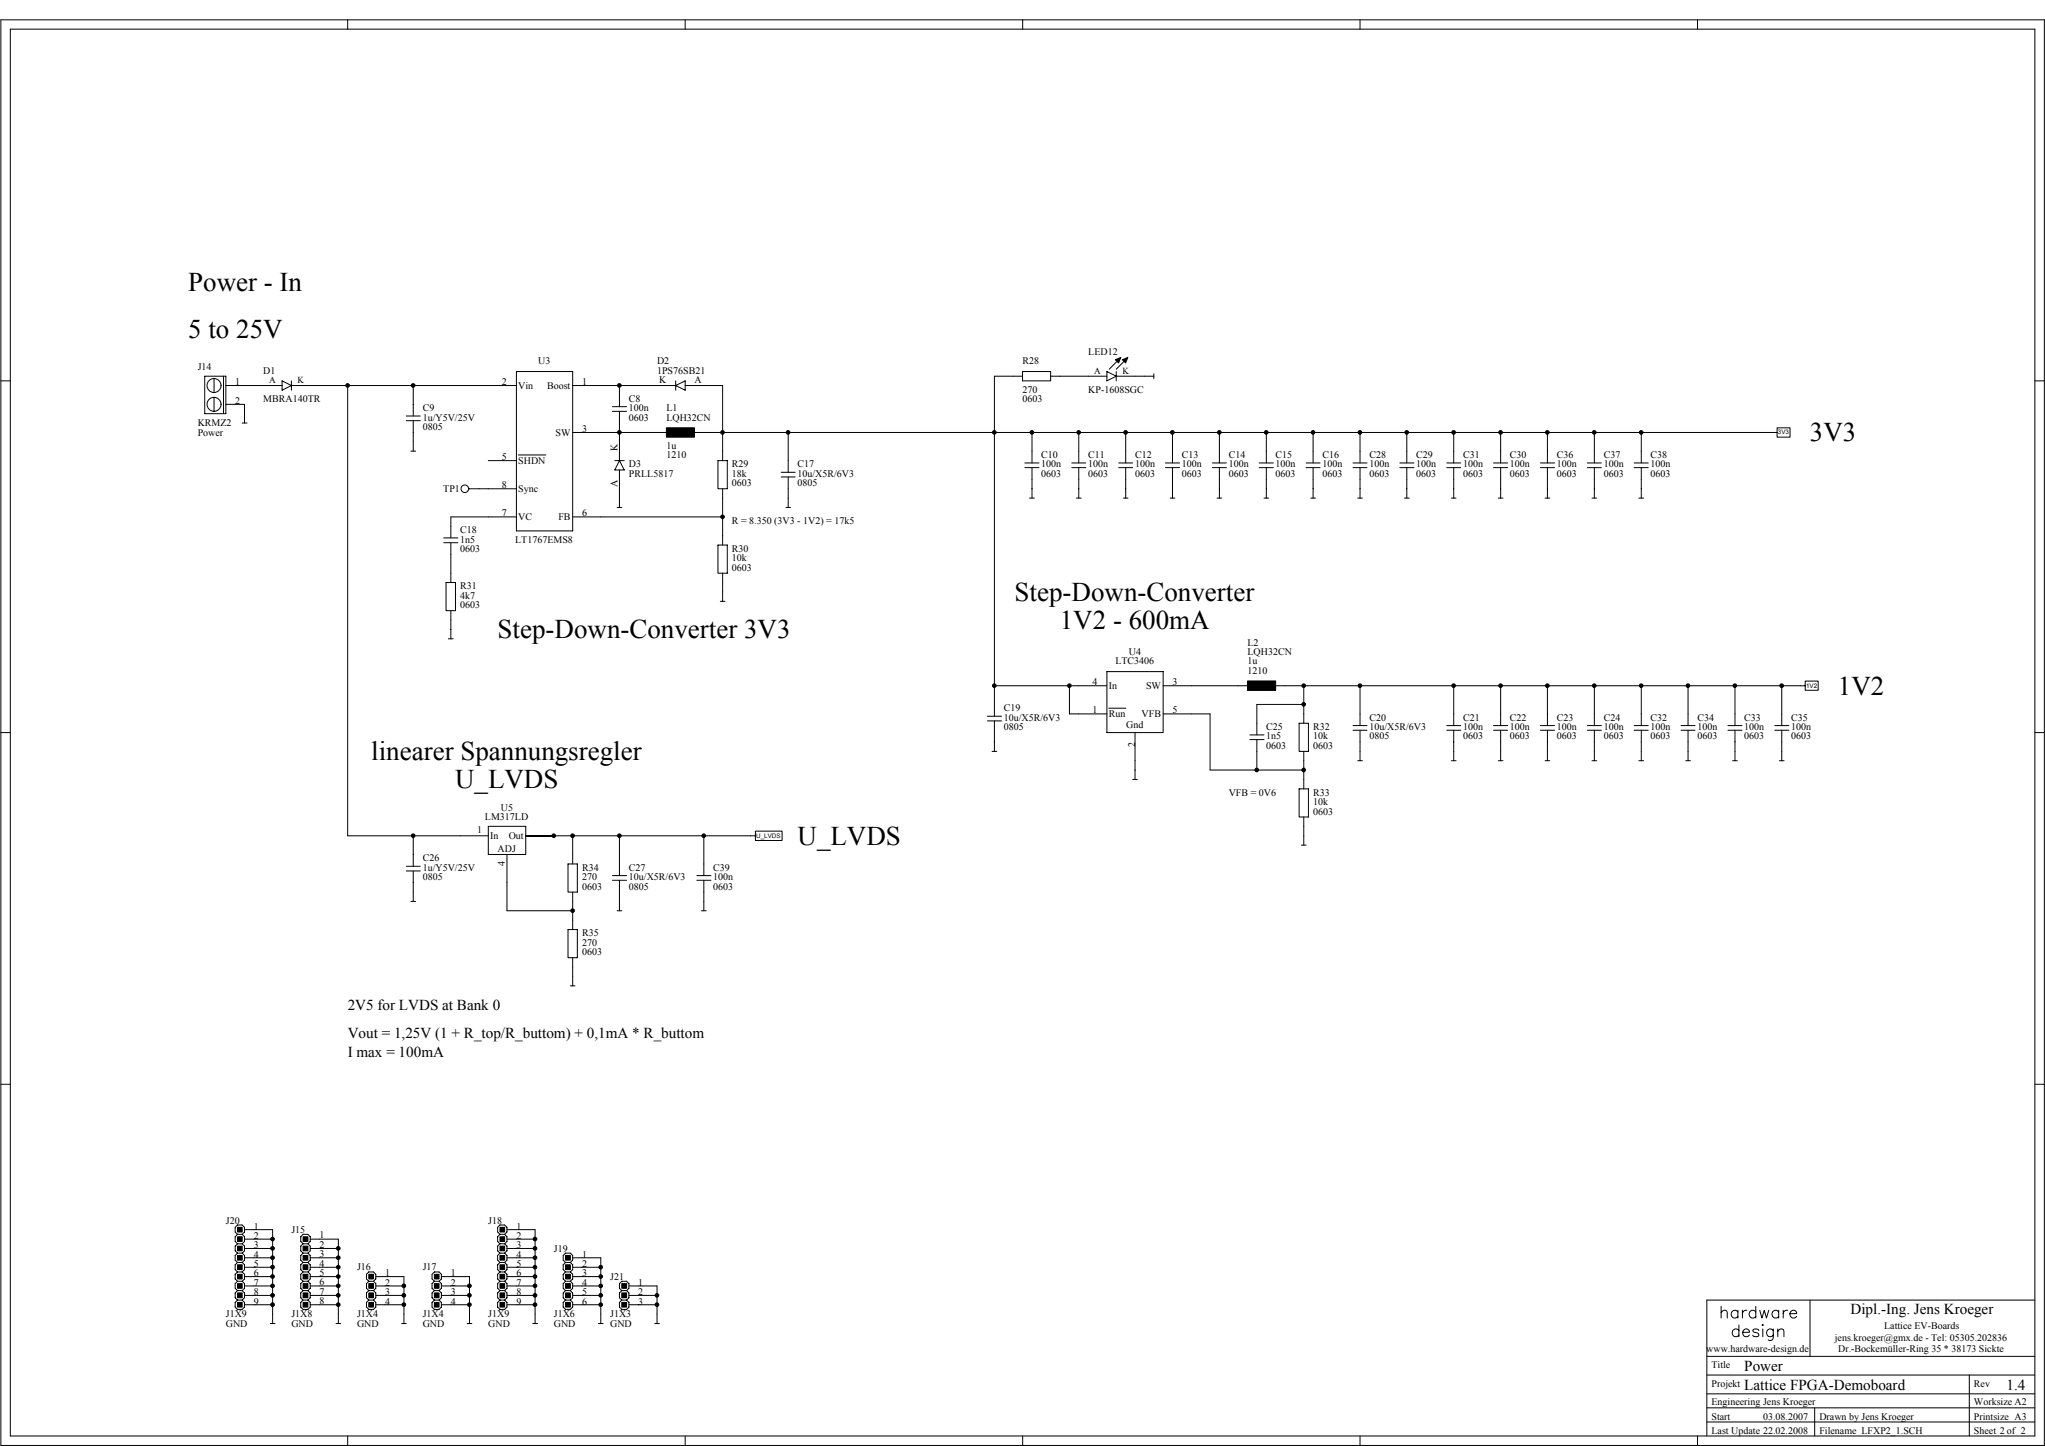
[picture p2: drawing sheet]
<svg xmlns="http://www.w3.org/2000/svg" width="297mm" height="210mm" viewBox="0 0 297 210" stroke-linecap="round" stroke-linejoin="round" font-family="sans-serif">
<g fill="none" stroke="#000" stroke-width=".15">
<path d="M.1 2.9h296.8v206.9h-296.8zM1.5 4.2h294.1v204.2h-294.1zM50.5 2.9v1.3M99.5 2.9v1.3M148.5 2.9v1.3M197.5 2.9v1.3M246.6 2.9v1.3M.1 55.3h1.4M29.7 54.6h3.1v5.4h-3.1zM31.1 54.9v2.1M31.1 57.7v2M32.5 54.6v5.4"/>
<path d="M32.8 58.7h2.7v2.7M32.8 56h8.2M41 55.3l1.3 .7-1.3 .6zM42.3 56h32.7M42.3 55.3v1.3M50.5 56v65.3h20.4M60 56v4.4M75 53.9h8.2v23.2h-8.2zM83.2 56h14.9M89 59.7h2M89 59h2M90 56v3"/>
<path d="M90 59.7v7.2M98.1 56l1.4-.7v1.3zM98.1 55.3v1.3M99.5 56h5.5v6.8h-4.1M148.5 53.9h4.1v1.4h-4.1zM148.5 54.6h-4.1v49.4M152.6 54.6h8.2M160.8 53.9l1.3 .7-1.3 .7zM162.1 54.6h5.5M162.1 53.9v1.4M162.4 52.3l-1.3 1.3M163.4 52.3l-1.3 1.3"/>
<path d="M167.6 54.3v.6M295.6 55.3h1.3M35.2 61.4h.7M59 61.1h2M59 60.4h2M59.7 65.5h.7M60 61.1v4.4M64.4 78.8h2.1M64.4 78.1h2.1M65.5 78.8v5.8M68.1 71h6.9M70.9 66.9h4.1"/>
<path d="M75 75h-9.5v3.1M75.3 66h4M83.2 62.8h13.6M83.2 75h21.8M89.3 66.9h1.4M89.6 73.7h.7M90 66.9l.7 1.3h-1.4zM90 68.2v5.5M104.3 79.1h1.3v4.1h-1.3zM104.3 66.9h1.3v4.1h-1.3zM105 71v8.1M113.5 69.2h2"/>
<path d="M113.5 68.6h2M114.1 73.7h.7M114.5 62.8h-9.5v4.1M114.5 62.8h35.4v4.4M114.5 62.8v5.8M114.5 69.2v4.5M148.9 67.9h2M148.9 67.2h2M149.5 72.3h.7M149.9 62.8h54.4M149.9 67.9v4.4M155.7 67.9h2"/>
<path d="M155.7 67.2h2M156.4 72.3h.6M156.7 62.8v4.4M156.7 67.9v4.4M162.5 67.9h2M162.5 67.2h2M163.2 72.3h.6M163.5 62.8v4.4M163.5 67.9v4.4M169.3 67.9h2M169.3 67.2h2M170 72.3h.6"/>
<path d="M170.3 62.8v4.4M170.3 67.9v4.4M176.1 67.9h2M176.1 67.2h2M176.8 72.3h.7M177.1 62.8v4.4M177.1 67.9v4.4M182.9 67.9h2.1M182.9 67.2h2.1M183.6 72.3h.7M183.9 62.8v4.4M183.9 67.9v4.4"/>
<path d="M189.7 67.9h2M189.7 67.2h2M190.4 72.3h.7M190.7 62.8v4.4M190.7 67.9v4.4M196.5 67.9h2.1M196.5 67.2h2.1M197.2 72.3h.7M197.5 62.8v4.4M197.5 67.9v4.4M203.3 67.9h2.1M203.3 67.2h2.1"/>
<path d="M204 72.3h.7M204.3 62.8h6.9v4.4M204.3 62.8v4.4M204.3 67.9v4.4M210.1 67.9h2.1M210.1 67.2h2.1M210.8 72.3h.7M211.2 62.8h6.8M211.2 67.9v4.4M216.9 67.9h2.1M216.9 67.2h2.1M217.6 72.3h.7"/>
<path d="M218 62.8h13.6v4.4M218 62.8v4.4M218 67.9v4.4M223.7 67.9h2.1M223.7 67.2h2.1M224.4 72.3h.7M224.8 62.8v4.4M224.8 67.9v4.4M230.6 67.9h2M230.6 67.2h2M231.2 72.3h.7M231.6 62.8h26.5"/>
<path d="M231.6 67.9v4.4M237.4 67.9h2M237.4 67.2h2M238 72.3h.7M238.4 62.8v4.4M238.4 67.9v4.4M258.1 62.1h1.9v1.4h-1.9zM64.8 84.6h1.4v4h-1.4zM65.1 92.7h.7M65.5 88.6v4.1M104.6 87.3h.7M105 83.2v4.1"/>
<path d="M144.4 99.5h16.4M155.3 99.5v4.1h5.5M160.8 97.5h8.1v8.8h-8.1zM168.9 99.5h12.3M185.3 99.5h76.9M189.4 99.5v5.5M197.5 99.5v5.8M211.2 99.5v5.8M218 99.5v5.8M224.8 99.5v5.8M231.6 99.5v5.8M238.4 99.5v5.8"/>
<path d="M245.2 99.5v5.8M252 99.5v5.8M258.8 99.5v5.8M262.2 98.9h1.9v1.3h-1.9zM.1 106.3h1.4M70.9 120h5.5v4h-5.5zM143.4 104.6h2.1M143.4 104h2.1M144.1 109.1h.7M144.4 104.6v4.5M161.1 102.8h2.4M164.5 113.2h.7"/>
<path d="M164.9 106.3v6.9M168.9 103.6h6.9v8.2h6.8v-4.4M181.5 107.4h2.1M181.5 106.7h2.1M182.6 111.8h6.8M188.7 105h1.4v4.1h-1.4zM188.7 114.5h1.4v4.1h-1.4zM189.4 109.1v5.4M189.4 118.6v4.1M189.4 102.3h-6.8v4.4M196.5 106h2.1M196.5 105.3h2.1"/>
<path d="M197.2 110.4h.7M197.5 106v4.4M210.1 106h2.1M210.1 105.3h2.1M210.8 110.4h.7M211.2 106v4.4M216.9 106h2.1M216.9 105.3h2.1M217.6 110.4h.7M218 106v4.4M223.7 106h2.1M223.7 105.3h2.1"/>
<path d="M224.4 110.4h.7M224.8 106v4.4M230.6 106h2M230.6 105.3h2M231.2 110.4h.7M231.6 106v4.4M237.4 106h2M237.4 105.3h2M238 110.4h.7M238.4 106v4.4M244.2 106h2M244.2 105.3h2"/>
<path d="M244.9 110.4h.6M245.2 106v4.4M251 106h2M251 105.3h2M251.7 110.4h.6M252 106v4.4M257.8 106h2M257.8 105.3h2M258.5 110.4h.6M258.8 106v4.4M295.6 106.3h1.3M59 126.4h2"/>
<path d="M59 125.8h2M59.7 130.9h.7M60 121.3v4.5M60 126.4v4.5M73.6 124v8.2h9.6M76.4 121.3h33.3M82.5 125.4h1.4v4.1h-1.4zM82.5 134.9h1.4v4.1h-1.4zM83.2 121.3v4.1M83.2 129.5v5.4M83.2 139v4.1M89 127.8h2"/>
<path d="M89 127.1h2M89.6 132.2h.7M90 121.3v5.8M90 127.8v4.4M101.2 127.8h2.1M101.2 127.1h2.1M101.9 132.2h.7M102.2 121.3v5.8M102.2 127.8v4.4M109.7 120.6h3.9v1.4h-3.9zM189 122.7h.7M.1 157.4h1.4"/>
<path d="M82.8 143.1h.7M295.6 157.4h1.3M34.5 179.2l-.3-.4v-.6l.3-.4h.7l.3 .4v.6l-.3 .4 .3 .3v.7l-.3 .4M34.5 179.2h.7M34.5 179.2l-.3 .3v.7l.3 .4M35.5 178.5h4.1v13.6M35.5 179.9h4.1M45.1 179.9h4v12.2M72.6 179.2l-.3-.4v-.6l.3-.4h.7l.3 .4v.6l-.3 .4 .3 .3v.7l-.3 .4M72.6 179.2h.7M72.6 179.2l-.3 .3v.7l.3 .4M73.6 178.5h4.1v13.6"/>
<path d="M73.6 179.9h4.1M34.5 188.7h.7M34.5 188.7l-.3 .4v.6l.3 .4h.7l.3-.4v-.6l-.3-.4M34.5 186h.7M34.5 184.6h.7M34.5 181.9h.7M34.5 183.3h.7M34.5 180.6h.7M34.5 180.6l-.3 .3v.7l.3 .3M34.5 181.9l-.3 .3v.7l.3 .4M34.5 183.3l-.3 .3v.7l.3 .3M34.5 184.6l-.3 .4v.7l.3 .3"/>
<path d="M34.5 186l-.3 .3v.7l.3 .3M35.2 187.3h-.7l-.3 .4v.7l.3 .3M35.2 181.9l.3 .3v.7l-.3 .4 .3 .3v.7l-.3 .3M35.2 180.6l.3 .3v.7l-.3 .3M35.2 184.6l.3 .4v.7l-.3 .3M35.2 186l.3 .3v.7l-.3 .3M35.2 187.3l.3 .4v.7l-.3 .3M35.5 186.7h4.1M35.5 188h4.1M35.5 182.6h4.1M35.5 184h4.1M35.5 189.4h4.1"/>
<path d="M35.5 185.3h4.1M35.5 181.2h4.1M39.3 192.1h.6M44 180.6l-.3-.4v-.7l.3-.3h.7l.4 .3v.7l-.4 .4 .4 .3v.7l-.4 .3 .4 .3v.7l-.4 .4M44 187.3l-.3 .4v.7l.3 .3-.3 .4v.6l.3 .4h.7l.4-.4v-.6l-.4-.4M44 188.7h.7M44 187.3h.7M44 186h.7M44 184.6h.7M44 181.9h.7M44 183.3h.7M44 180.6h.7"/>
<path d="M44 180.6l-.3 .3v.7l.3 .3M44 181.9l-.3 .3v.7l.3 .4M44 183.3l-.3 .3v.7l.3 .3M44 184.6l-.3 .4v.7l.3 .3M44 186l-.3 .3v.7l.3 .3M44.7 183.3l.4 .3v.7l-.4 .3 .4 .4v.7l-.4 .3M44.7 187.3l.4 .4v.7l-.4 .3M44.7 186l.4 .3v.7l-.4 .3M45.1 186.7h4M45.1 188h4M45.1 182.6h4M45.1 184h4"/>
<path d="M45.1 189.4h4M45.1 185.3h4M45.1 181.2h4M48.8 192.1h.7M53.6 186l-.4-.3v-.7l.4-.4h.6l.4 .4v.7l-.4 .3 .4 .3v.7l-.4 .3M53.6 188.7h.6M53.6 187.3h.6M53.6 188.7l-.4 .4v.6l.4 .4h.6l.4-.4v-.6l-.4-.4M53.6 186h.6M53.6 186l-.4 .3v.7l.4 .3M53.6 187.3l-.4 .4v.7l.4 .3M54.2 187.3l.4 .4v.7l-.4 .3"/>
<path d="M54.6 185.3h4.1v6.8M54.6 186.7h4.1M54.6 188h4.1M54.6 189.4h4.1M58.3 192.1h.7M63.1 186l-.3-.3v-.7l.3-.4h.7l.3 .4v.7l-.3 .3 .3 .3v.7l-.3 .3M63.1 188.7h.7M63.1 187.3h.7M63.1 188.7l-.3 .4v.6l.3 .4h.7l.3-.4v-.6l-.3-.4M63.1 186h.7M63.1 186l-.3 .3v.7l.3 .3M63.1 187.3l-.3 .4v.7l.3 .3"/>
<path d="M63.8 187.3l.3 .4v.7l-.3 .3M64.1 186.7h4.1M64.1 188h4.1M64.1 185.3h4.1v2.7M67.9 192.1h.6M68.2 188v1.4h-4.1M68.2 189.4v2.7M72.6 188.7h.7M72.6 188.7l-.3 .4v.6l.3 .4h.7l.3-.4v-.6l-.3-.4M72.6 186h.7M72.6 184.6h.7M72.6 181.9h.7"/>
<path d="M72.6 183.3h.7M72.6 180.6h.7M72.6 180.6l-.3 .3v.7l.3 .3M72.6 181.9l-.3 .3v.7l.3 .4M72.6 183.3l-.3 .3v.7l.3 .3M72.6 184.6l-.3 .4v.7l.3 .3M72.6 186l-.3 .3v.7l.3 .3M73.3 187.3h-.7l-.3 .4v.7l.3 .3M73.3 181.9l.3 .3v.7l-.3 .4 .3 .3v.7l-.3 .3M73.3 180.6l.3 .3v.7l-.3 .3M73.3 184.6l.3 .4v.7l-.3 .3M73.3 186l.3 .3v.7l-.3 .3"/>
<path d="M73.3 187.3l.3 .4v.7l-.3 .3M73.6 186.7h4.1M73.6 188h4.1M73.6 182.6h4.1M73.6 184h4.1M73.6 189.4h4.1M73.6 185.3h4.1M73.6 181.2h4.1M77.4 192.1h.7M82.1 183.3l-.3-.4v-.7l.3-.3h.7l.4 .3v.7l-.4 .4 .4 .3v.7l-.4 .3M82.1 188.7h.7M82.1 188.7l-.3 .4v.6l.3 .4h.7l.4-.4v-.6l-.4-.4"/>
<path d="M82.1 187.3h.7M82.1 186h.7M82.1 184.6h.7M82.1 183.3h.7M82.1 183.3l-.3 .3v.7l.3 .3M82.1 184.6l-.3 .4v.7l.3 .3M82.1 186l-.3 .3v.7l.3 .3M82.1 187.3l-.3 .4v.7l.3 .3M82.8 186l.4 .3v.7l-.4 .3 .4 .4v.7l-.4 .3M82.8 184.6l.4 .4v.7l-.4 .3M83.2 182.6h4.1v9.5M83.2 186.7h4.1"/>
<path d="M83.2 188h4.1M83.2 184h4.1M83.2 189.4h4.1M83.2 185.3h4.1M86.9 192.1h.7M90.3 187.3l-.3-.3v-.7l.3-.3h.7l.4 .3v.7l-.4 .3 .4 .4v.7l-.4 .3M90.3 188.7h.7M90.3 187.3l-.3 .4v.7l.3 .3M90.3 188.7l-.3 .4v.6l.3 .4h.7l.4-.4v-.6l-.4-.4M90.3 187.3h.7M91.4 186.7h4v5.4M91.4 188h4"/>
<path d="M91.4 189.4h4M95.1 192.1h.7M247.9 196.9h47.7M247.9 199.6h47.7M250 190.5l.4-.3 .4 .1 .1 1M250 189.6v1.7M252.4 190.4a.54 .54 0 0 0-.8 0 .54 .54 0 0 0 0 .8 .54 .54 0 0 0 .8-.1M252.4 190.2v1.1M252.6 193.1a.54 .54 0 0 0-.8 0 .54 .54 0 0 0 0 .8 .54 .54 0 0 0 .8-.1M252.6 192.3v1.7M253.1 190.2v1.1M253.1 193.4h1a.52 .52 0 0 0-.7-.4 .52 .52 0 0 0-.2 .8 .52 .52 0 0 0 .9 0"/>
<path d="M253.7 190.2a.54 .54 0 0 0-.6 .5M255 190.4a.54 .54 0 0 0-.8 0 .54 .54 0 0 0 0 .8 .54 .54 0 0 0 .8-.1M255 189.6v1.7M255.5 193.1a.52 .52 0 0 0-.9 0l.2 .3 .6 .2 .1 .2a.52 .52 0 0 1-.9 0M255.6 190.2l.3 1.1 .4-1.1 .3 1.1 .3-1.1M256 192.3h.1l-.1 .1zM256 192.9v1.1M257.6 192.9v1.3a.46 .46 0 0 1-.8 .3M257.6 193.1a.54 .54 0 0 0-.8 0 .54 .54 0 0 0 0 .8 .54 .54 0 0 0 .8-.1M258.2 193.2l.4-.3 .4 .1 .1 1M258.2 192.9v1.1M258.4 190.4a.54 .54 0 0 0-.8 0 .54 .54 0 0 0 0 .8 .54 .54 0 0 0 .8-.1"/>
<path d="M258.4 190.2v1.1M259 190.2v1.1M259.7 190.2a.54 .54 0 0 0-.7 .5M260 190.7h1a.52 .52 0 0 0-.8-.5 .52 .52 0 0 0-.1 .9 .52 .52 0 0 0 .9 0M262.9 188.7v8.2M286 199.6v8.8M295.6 188.7h-47.7v19.7M50.5 208.4v1.4M99.5 208.4v1.4M148.5 208.4v1.4M197.5 208.4v1.4M246.6 208.4v1.4"/>
<path d="M247.9 206.4h47.7M247.9 202.3h47.7M247.9 204.4h47.7M263.6 204.4v4"/>
<circle cx="31.1" cy="56" r="1.02"/>
<circle cx="31.1" cy="58.7" r="1.02"/>
<circle cx="67.5" cy="70.9" r=".55"/>
</g>
<g fill="#000" stroke="#000" stroke-width=".15">
<path d="M162 52.2l.8-.3-.3 .8zM163 52.2l.8-.3-.3 .8z"/>
<path d="M96.8 62.1h4.1v1.4h-4.1z" fill-rule="evenodd"/>
<path d="M181.2 98.8h4.1v1.4h-4.1z" fill-rule="evenodd"/>
<path d="M34.5 179.5h.7v.7h-.7z" fill-rule="evenodd"/>
<path d="M34.5 178.2h.7v.6h-.7z" fill-rule="evenodd"/>
<path d="M44 179.5h.7v.7h-.7z" fill-rule="evenodd"/>
<path d="M72.6 179.5h.7v.7h-.7z" fill-rule="evenodd"/>
<path d="M72.6 178.2h.7v.6h-.7z" fill-rule="evenodd"/>
<path d="M34.5 187.7h.7v.7h-.7z" fill-rule="evenodd"/>
<path d="M34.5 189.1h.7v.6h-.7z" fill-rule="evenodd"/>
<path d="M34.5 185h.7v.7h-.7z" fill-rule="evenodd"/>
<path d="M34.5 183.6h.7v.7h-.7z" fill-rule="evenodd"/>
<path d="M34.5 180.9h.7v.7h-.7z" fill-rule="evenodd"/>
<path d="M34.5 186.3h.7v.7h-.7z" fill-rule="evenodd"/>
<path d="M34.5 182.2h.7v.7h-.7z" fill-rule="evenodd"/>
<path d="M44 186.3h.7v.7h-.7z" fill-rule="evenodd"/>
<path d="M44 187.7h.7v.7h-.7z" fill-rule="evenodd"/>
<path d="M44 182.2h.7v.7h-.7z" fill-rule="evenodd"/>
<path d="M44 183.6h.7v.7h-.7z" fill-rule="evenodd"/>
<path d="M44 189.1h.7v.6h-.7z" fill-rule="evenodd"/>
<path d="M44 185h.7v.7h-.7z" fill-rule="evenodd"/>
<path d="M44 180.9h.7v.7h-.7z" fill-rule="evenodd"/>
<path d="M53.6 186.3h.6v.7h-.6z" fill-rule="evenodd"/>
<path d="M53.6 187.7h.6v.7h-.6z" fill-rule="evenodd"/>
<path d="M53.6 189.1h.6v.6h-.6z" fill-rule="evenodd"/>
<path d="M53.6 185h.6v.7h-.6z" fill-rule="evenodd"/>
<path d="M63.1 186.3h.7v.7h-.7z" fill-rule="evenodd"/>
<path d="M63.1 187.7h.7v.7h-.7z" fill-rule="evenodd"/>
<path d="M63.1 189.1h.7v.6h-.7z" fill-rule="evenodd"/>
<path d="M63.1 185h.7v.7h-.7z" fill-rule="evenodd"/>
<path d="M72.6 187.7h.7v.7h-.7z" fill-rule="evenodd"/>
<path d="M72.6 189.1h.7v.6h-.7z" fill-rule="evenodd"/>
<path d="M72.6 185h.7v.7h-.7z" fill-rule="evenodd"/>
<path d="M72.6 183.6h.7v.7h-.7z" fill-rule="evenodd"/>
<path d="M72.6 180.9h.7v.7h-.7z" fill-rule="evenodd"/>
<path d="M72.6 186.3h.7v.7h-.7z" fill-rule="evenodd"/>
<path d="M72.6 182.2h.7v.7h-.7z" fill-rule="evenodd"/>
<path d="M82.1 189.1h.7v.6h-.7z" fill-rule="evenodd"/>
<path d="M82.1 187.7h.7v.7h-.7z" fill-rule="evenodd"/>
<path d="M82.1 183.6h.7v.7h-.7z" fill-rule="evenodd"/>
<path d="M82.1 185h.7v.7h-.7z" fill-rule="evenodd"/>
<path d="M82.1 186.3h.7v.7h-.7z" fill-rule="evenodd"/>
<path d="M82.1 182.2h.7v.7h-.7z" fill-rule="evenodd"/>
<path d="M90.3 187.7h.7v.7h-.7z" fill-rule="evenodd"/>
<path d="M90.3 189.1h.7v.6h-.7z" fill-rule="evenodd"/>
<path d="M90.3 186.3h.7v.7h-.7z" fill-rule="evenodd"/>
<circle cx="50.5" cy="56" r=".27"/>
<circle cx="60" cy="56" r=".27"/>
<circle cx="90" cy="56" r=".27"/>
<circle cx="90" cy="62.8" r=".27"/>
<circle cx="104.9" cy="62.8" r=".27"/>
<circle cx="104.9" cy="75" r=".27"/>
<circle cx="114.5" cy="62.8" r=".27"/>
<circle cx="144.4" cy="62.8" r=".27"/>
<circle cx="149.9" cy="62.8" r=".27"/>
<circle cx="156.7" cy="62.8" r=".27"/>
<circle cx="163.5" cy="62.8" r=".27"/>
<circle cx="170.3" cy="62.8" r=".27"/>
<circle cx="177.1" cy="62.8" r=".27"/>
<circle cx="183.9" cy="62.8" r=".27"/>
<circle cx="190.7" cy="62.8" r=".27"/>
<circle cx="197.5" cy="62.8" r=".27"/>
<circle cx="204.3" cy="62.8" r=".27"/>
<circle cx="211.1" cy="62.8" r=".27"/>
<circle cx="218" cy="62.8" r=".27"/>
<circle cx="224.8" cy="62.8" r=".27"/>
<circle cx="231.6" cy="62.8" r=".27"/>
<circle cx="238.4" cy="62.8" r=".27"/>
<circle cx="144.4" cy="99.5" r=".27"/>
<circle cx="155.3" cy="99.5" r=".27"/>
<circle cx="189.4" cy="99.5" r=".27"/>
<circle cx="197.5" cy="99.5" r=".27"/>
<circle cx="211.1" cy="99.5" r=".27"/>
<circle cx="218" cy="99.5" r=".27"/>
<circle cx="224.8" cy="99.5" r=".27"/>
<circle cx="231.6" cy="99.5" r=".27"/>
<circle cx="238.4" cy="99.5" r=".27"/>
<circle cx="245.2" cy="99.5" r=".27"/>
<circle cx="252" cy="99.5" r=".27"/>
<circle cx="258.8" cy="99.5" r=".27"/>
<circle cx="182.5" cy="111.8" r=".27"/>
<circle cx="189.4" cy="111.8" r=".27"/>
<circle cx="189.4" cy="102.2" r=".27"/>
<circle cx="60" cy="121.3" r=".27"/>
<circle cx="80.4" cy="121.3" r=".27"/>
<circle cx="83.2" cy="132.2" r=".27"/>
<circle cx="83.2" cy="121.3" r=".27"/>
<circle cx="90" cy="121.3" r=".27"/>
<circle cx="102.2" cy="121.3" r=".27"/>
<circle cx="39.6" cy="179.9" r=".27"/>
<circle cx="77.7" cy="179.9" r=".27"/>
<circle cx="39.6" cy="186.7" r=".27"/>
<circle cx="39.6" cy="183.9" r=".27"/>
<circle cx="39.6" cy="181.2" r=".27"/>
<circle cx="39.6" cy="188" r=".27"/>
<circle cx="39.6" cy="189.4" r=".27"/>
<circle cx="39.6" cy="185.3" r=".27"/>
<circle cx="39.6" cy="182.6" r=".27"/>
<circle cx="49.1" cy="186.7" r=".27"/>
<circle cx="49.1" cy="183.9" r=".27"/>
<circle cx="49.1" cy="188" r=".27"/>
<circle cx="49.1" cy="181.2" r=".27"/>
<circle cx="49.1" cy="189.4" r=".27"/>
<circle cx="49.1" cy="185.3" r=".27"/>
<circle cx="49.1" cy="182.6" r=".27"/>
<circle cx="58.7" cy="186.7" r=".27"/>
<circle cx="58.7" cy="188" r=".27"/>
<circle cx="58.7" cy="189.4" r=".27"/>
<circle cx="68.2" cy="186.7" r=".27"/>
<circle cx="68.2" cy="188" r=".27"/>
<circle cx="68.2" cy="189.4" r=".27"/>
<circle cx="77.7" cy="183.9" r=".27"/>
<circle cx="77.7" cy="186.7" r=".27"/>
<circle cx="77.7" cy="188" r=".27"/>
<circle cx="77.7" cy="181.2" r=".27"/>
<circle cx="77.7" cy="189.4" r=".27"/>
<circle cx="77.7" cy="182.6" r=".27"/>
<circle cx="77.7" cy="185.3" r=".27"/>
<circle cx="87.3" cy="186.7" r=".27"/>
<circle cx="87.3" cy="183.9" r=".27"/>
<circle cx="87.3" cy="188" r=".27"/>
<circle cx="87.3" cy="189.4" r=".27"/>
<circle cx="87.3" cy="185.3" r=".27"/>
<circle cx="95.4" cy="188" r=".27"/>
<circle cx="95.4" cy="189.4" r=".27"/>
</g>
<g font-size="3.9">
<text x="27.3" y="42.3">Power - In</text>
<text x="27.3" y="49.1">5 to 25V</text>
<text x="262.9" y="64.1">3V3</text>
<text x="147.4" y="87.2">Step-Down-Converter</text>
<text x="72.3" y="92.7">Step-Down-Converter 3V3</text>
<text x="153.9" y="91.3">1V2 - 600mA</text>
<text x="267" y="100.8">1V2</text>
<text x="53.9" y="110.4">linearer Spannungsregler</text>
<text x="66.1" y="114.4">U_LVDS</text>
<text x="115.8" y="122.6">U_LVDS</text>
</g>
<g font-size="2.2">
<text x="50.5" y="146.7">2V5 for LVDS at Bank 0</text>
<text x="50.5" y="150.7">Vout = 1,25V (1 + R_top/R_buttom) + 0,1mA * R_buttom</text>
<text x="50.5" y="153.5">I max = 100mA</text>
<text x="268.8" y="190.8">Dipl.-Ing. Jens Kroeger</text>
<text x="253.4" y="201.8">Lattice FPGA-Demoboard</text>
<text x="253.4" y="199.1">Power</text>
<text x="291.4" y="201.8">1.4</text>
</g>
<g font-size="1.5">
<text x="28.7" y="53.7">J14</text>
<text x="78.2" y="52.9">U3</text>
<text x="95.4" y="52.9">D2</text>
<text x="148.5" y="52.9">R28</text>
<text x="158.1" y="51.5">LED12</text>
<text x="34.2" y="58.6">2</text>
<text x="34.2" y="55.9">1</text>
<text x="38.2" y="54.3">D1</text>
<text x="38.2" y="58.3">MBRA140TR</text>
<text x="61.4" y="59.7">C9</text>
<text x="72.9" y="55.9">2</text>
<text x="75.3" y="56.4">Vin</text>
<text x="79.5" y="56.4">Boost</text>
<text x="84.5" y="55.9">1</text>
<text x="91.4" y="58.3">C8</text>
<text x="91.4" y="59.7">100n</text>
<text x="95.4" y="54.3">1PS76SB21</text>
<text x="95.7" y="55.6">K</text>
<text x="96.8" y="59.7">L1</text>
<text x="100.9" y="55.6">A</text>
<text x="148.5" y="57">270</text>
<text x="148.5" y="58.3">0603</text>
<text x="158.1" y="57">KP-1608SGC</text>
<text x="28.7" y="61.9">KRMZ2</text>
<text x="28.7" y="63.2">Power</text>
<text x="61.4" y="61">1u/Y5V/25V</text>
<text x="61.4" y="62.4">0805</text>
<text x="80.7" y="63.2">SW</text>
<text x="84.5" y="62.7">3</text>
<text x="89.7" y="65.5" transform="rotate(-90 89.7 65.5)">K</text>
<text x="91.4" y="61">0603</text>
<text x="96.8" y="65.1">1u</text>
<text x="96.8" y="61">LQH32CN</text>
<text x="64.4" y="71.4">TP1</text>
<text x="72.9" y="70.9">8</text>
<text x="72.9" y="66.8">5</text>
<text x="75.3" y="71.4">Sync</text>
<text x="75.3" y="67.3">SHDN</text>
<text x="89.7" y="70.7" transform="rotate(-90 89.7 70.7)">A</text>
<text x="91.4" y="69.2">PRLL5817</text>
<text x="91.4" y="67.9">D3</text>
<text x="96.8" y="66.5">1210</text>
<text x="106.3" y="67.9">R29</text>
<text x="106.3" y="69.2">18k</text>
<text x="106.3" y="70.6">0603</text>
<text x="115.8" y="67.9">C17</text>
<text x="115.8" y="69.2">10u/X5R/6V3</text>
<text x="115.8" y="70.6">0805</text>
<text x="151.3" y="66.5">C10</text>
<text x="151.3" y="67.9">100n</text>
<text x="151.3" y="69.2">0603</text>
<text x="158.1" y="66.5">C11</text>
<text x="158.1" y="67.9">100n</text>
<text x="158.1" y="69.2">0603</text>
<text x="164.9" y="66.5">C12</text>
<text x="164.9" y="67.9">100n</text>
<text x="164.9" y="69.2">0603</text>
<text x="171.7" y="66.5">C13</text>
<text x="171.7" y="67.9">100n</text>
<text x="171.7" y="69.2">0603</text>
<text x="178.5" y="66.5">C14</text>
<text x="178.5" y="67.9">100n</text>
<text x="178.5" y="69.2">0603</text>
<text x="185.3" y="66.5">C15</text>
<text x="185.3" y="67.9">100n</text>
<text x="185.3" y="69.2">0603</text>
<text x="192.1" y="66.5">C16</text>
<text x="192.1" y="67.9">100n</text>
<text x="192.1" y="69.2">0603</text>
<text x="198.9" y="66.5">C28</text>
<text x="198.9" y="67.9">100n</text>
<text x="198.9" y="69.2">0603</text>
<text x="205.7" y="66.5">C29</text>
<text x="205.7" y="67.9">100n</text>
<text x="205.7" y="69.2">0603</text>
<text x="212.5" y="66.5">C31</text>
<text x="212.5" y="67.9">100n</text>
<text x="212.5" y="69.2">0603</text>
<text x="219.3" y="66.5">C30</text>
<text x="219.3" y="67.9">100n</text>
<text x="219.3" y="69.2">0603</text>
<text x="226.1" y="66.5">C36</text>
<text x="226.1" y="67.9">100n</text>
<text x="226.1" y="69.2">0603</text>
<text x="232.9" y="66.5">C37</text>
<text x="232.9" y="67.9">100n</text>
<text x="232.9" y="69.2">0603</text>
<text x="239.8" y="66.5">C38</text>
<text x="239.8" y="67.9">100n</text>
<text x="239.8" y="69.2">0603</text>
<text x="66.8" y="77.4">C18</text>
<text x="72.9" y="75">7</text>
<text x="75.3" y="75.5">VC</text>
<text x="81.1" y="75.5">FB</text>
<text x="84.5" y="75">6</text>
<text x="106.3" y="76">R = 8.350 (3V3 - 1V2) = 17k5</text>
<text x="66.8" y="78.8">1n5</text>
<text x="66.8" y="80.1">0603</text>
<text x="74.8" y="78.8">LT1767EMS8</text>
<text x="106.3" y="80.1">R30</text>
<text x="106.3" y="81.5">10k</text>
<text x="106.3" y="82.8">0603</text>
<text x="66.8" y="85.6">R31</text>
<text x="66.8" y="86.9">4k7</text>
<text x="66.8" y="88.3">0603</text>
<text x="164" y="95.1">U4</text>
<text x="181.2" y="93.7">L2</text>
<text x="181.2" y="95.1">LQH32CN</text>
<text x="158.7" y="99.4">4</text>
<text x="161.1" y="100">In</text>
<text x="162" y="96.5">LTC3406</text>
<text x="166.5" y="100">SW</text>
<text x="170.3" y="99.4">3</text>
<text x="181.2" y="96.5">1u</text>
<text x="181.2" y="97.8">1210</text>
<text x="145.8" y="103.3">C19</text>
<text x="145.8" y="104.6">10u/X5R/6V3</text>
<text x="145.8" y="106">0805</text>
<text x="158.7" y="103.5">1</text>
<text x="161.1" y="104.1">Run</text>
<text x="163.6" y="105.7">Gnd</text>
<text x="165.8" y="104.1">VFB</text>
<text x="170.3" y="103.5">5</text>
<text x="183.9" y="106">C25</text>
<text x="183.9" y="107.3">1n5</text>
<text x="190.7" y="106">R32</text>
<text x="190.7" y="107.3">10k</text>
<text x="198.9" y="104.6">C20</text>
<text x="198.9" y="106">10u/X5R/6V3</text>
<text x="198.9" y="107.3">0805</text>
<text x="212.5" y="104.6">C21</text>
<text x="212.5" y="106">100n</text>
<text x="212.5" y="107.3">0603</text>
<text x="219.3" y="104.6">C22</text>
<text x="219.3" y="106">100n</text>
<text x="219.3" y="107.3">0603</text>
<text x="226.1" y="104.6">C23</text>
<text x="226.1" y="106">100n</text>
<text x="226.1" y="107.3">0603</text>
<text x="232.9" y="104.6">C24</text>
<text x="232.9" y="106">100n</text>
<text x="232.9" y="107.3">0603</text>
<text x="239.8" y="104.6">C32</text>
<text x="239.8" y="106">100n</text>
<text x="239.8" y="107.3">0603</text>
<text x="246.6" y="104.6">C34</text>
<text x="246.6" y="106">100n</text>
<text x="246.6" y="107.3">0603</text>
<text x="253.4" y="104.6">C33</text>
<text x="253.4" y="106">100n</text>
<text x="253.4" y="107.3">0603</text>
<text x="260.2" y="104.6">C35</text>
<text x="260.2" y="106">100n</text>
<text x="260.2" y="107.3">0603</text>
<text x="164.9" y="108.4" transform="rotate(-90 164.9 108.4)">2</text>
<text x="183.9" y="108.7">0603</text>
<text x="190.7" y="108.7">0603</text>
<text x="70.4" y="119.1">LM317LD</text>
<text x="72.7" y="117.7">U5</text>
<text x="178.5" y="115.5">VFB = 0V6</text>
<text x="190.7" y="115.5">R33</text>
<text x="190.7" y="116.9">10k</text>
<text x="190.7" y="118.2">0603</text>
<text x="61.4" y="125.1">C26</text>
<text x="69.3" y="121">1</text>
<text x="71.2" y="121.8">In</text>
<text x="72.3" y="123.7">ADJ</text>
<text x="73.3" y="125.7" transform="rotate(-90 73.3 125.7)">4</text>
<text x="73.9" y="121.8">Out</text>
<text x="61.4" y="126.4">1u/Y5V/25V</text>
<text x="61.4" y="127.8">0805</text>
<text x="84.5" y="126.4">R34</text>
<text x="84.5" y="127.8">270</text>
<text x="84.5" y="129.1">0603</text>
<text x="91.4" y="126.4">C27</text>
<text x="91.4" y="127.8">10u/X5R/6V3</text>
<text x="91.4" y="129.1">0805</text>
<text x="103.6" y="126.4">C39</text>
<text x="103.6" y="127.8">100n</text>
<text x="103.6" y="129.1">0603</text>
<text x="84.5" y="135.9">R35</text>
<text x="84.5" y="137.3">270</text>
<text x="84.5" y="138.7">0603</text>
<text x="32.8" y="177.6">J20</text>
<text x="36.9" y="178.5">1</text>
<text x="36.9" y="179.9">2</text>
<text x="42.3" y="179">J15</text>
<text x="46.4" y="179.8">1</text>
<text x="70.9" y="177.6">J18</text>
<text x="75" y="178.5">1</text>
<text x="75" y="179.9">2</text>
<text x="36.9" y="185.3">6</text>
<text x="36.9" y="181.2">3</text>
<text x="36.9" y="183.9">5</text>
<text x="36.9" y="182.6">4</text>
<text x="46.4" y="183.9">4</text>
<text x="46.4" y="185.2">5</text>
<text x="46.4" y="182.5">3</text>
<text x="46.4" y="181.1">2</text>
<text x="51.9" y="184.4">J16</text>
<text x="55.9" y="185.3">1</text>
<text x="61.4" y="184.4">J17</text>
<text x="65.5" y="185.3">1</text>
<text x="75" y="185.3">6</text>
<text x="75" y="181.2">3</text>
<text x="75" y="183.9">5</text>
<text x="75" y="182.6">4</text>
<text x="80.5" y="181.7">J19</text>
<text x="84.5" y="185.3">3</text>
<text x="84.5" y="182.6">1</text>
<text x="84.5" y="183.9">2</text>
<text x="88.6" y="185.8">J21</text>
<text x="32.8" y="191.2">J1X9</text>
<text x="36.9" y="189.4">9</text>
<text x="36.9" y="188">8</text>
<text x="36.9" y="186.6">7</text>
<text x="42.3" y="191.2">J1X8</text>
<text x="46.4" y="187.9">7</text>
<text x="46.4" y="189.3">8</text>
<text x="46.4" y="186.6">6</text>
<text x="51.9" y="191.2">J1X4</text>
<text x="55.9" y="188">3</text>
<text x="55.9" y="189.4">4</text>
<text x="55.9" y="186.6">2</text>
<text x="61.4" y="191.2">J1X4</text>
<text x="65.5" y="188">3</text>
<text x="65.5" y="189.4">4</text>
<text x="65.5" y="186.6">2</text>
<text x="70.9" y="191.2">J1X9</text>
<text x="75" y="189.4">9</text>
<text x="75" y="188">8</text>
<text x="75" y="186.6">7</text>
<text x="80.5" y="191.2">J1X6</text>
<text x="84.5" y="189.4">6</text>
<text x="84.5" y="188">5</text>
<text x="84.5" y="186.6">4</text>
<text x="88.6" y="191.2">J1X3</text>
<text x="92.7" y="189.4">3</text>
<text x="92.7" y="186.6">1</text>
<text x="92.7" y="188">2</text>
<text x="32.8" y="192.6">GND</text>
<text x="42.3" y="192.6">GND</text>
<text x="51.9" y="192.6">GND</text>
<text x="61.4" y="192.6">GND</text>
<text x="70.9" y="192.6">GND</text>
<text x="80.5" y="192.6">GND</text>
<text x="88.6" y="192.6">GND</text>
<text x="247.8" y="196.3">www.hardware-design.de</text>
<text x="266.5" y="194.6">jens.kroeger@gmx.de - Tel: 05305.202836</text>
<text x="267" y="196.3">Dr.-Bockemüller-Ring 35 * 38173 Sickte</text>
<text x="273.7" y="192.9">Lattice EV-Boards</text>
<text x="248.6" y="198.6">Title</text>
<text x="248.6" y="201.3">Projekt</text>
<text x="286.7" y="201.3">Rev</text>
<text x="248.6" y="206.1">Start</text>
<text x="248.6" y="208.1">Last Update 22.02.2008</text>
<text x="248.6" y="204">Engineering Jens Kroeger</text>
<text x="256.1" y="206.1">03.08.2007</text>
<text x="264.3" y="206.1">Drawn by Jens Kroeger</text>
<text x="264.3" y="208.1">Filename LFXP2_1.SCH</text>
<text x="286.7" y="206.1">Printsize A3</text>
<text x="286.7" y="204">Worksize A2</text>
<text x="286.7" y="208.1">Sheet 2 of 2</text>
</g>
<g font-size="1.3">
<text x="39.1" y="55.6">A</text>
<text x="43.2" y="55.6">K</text>
<text x="158.9" y="54.3">A</text>
<text x="163" y="54.3">K</text>
</g>
<g font-size=".9">
<text x="258.3" y="63.1">3V3</text>
<text x="262.3" y="99.8">1V2</text>
<text x="109.9" y="121.6">U_LVDS</text>
</g>
</svg>
